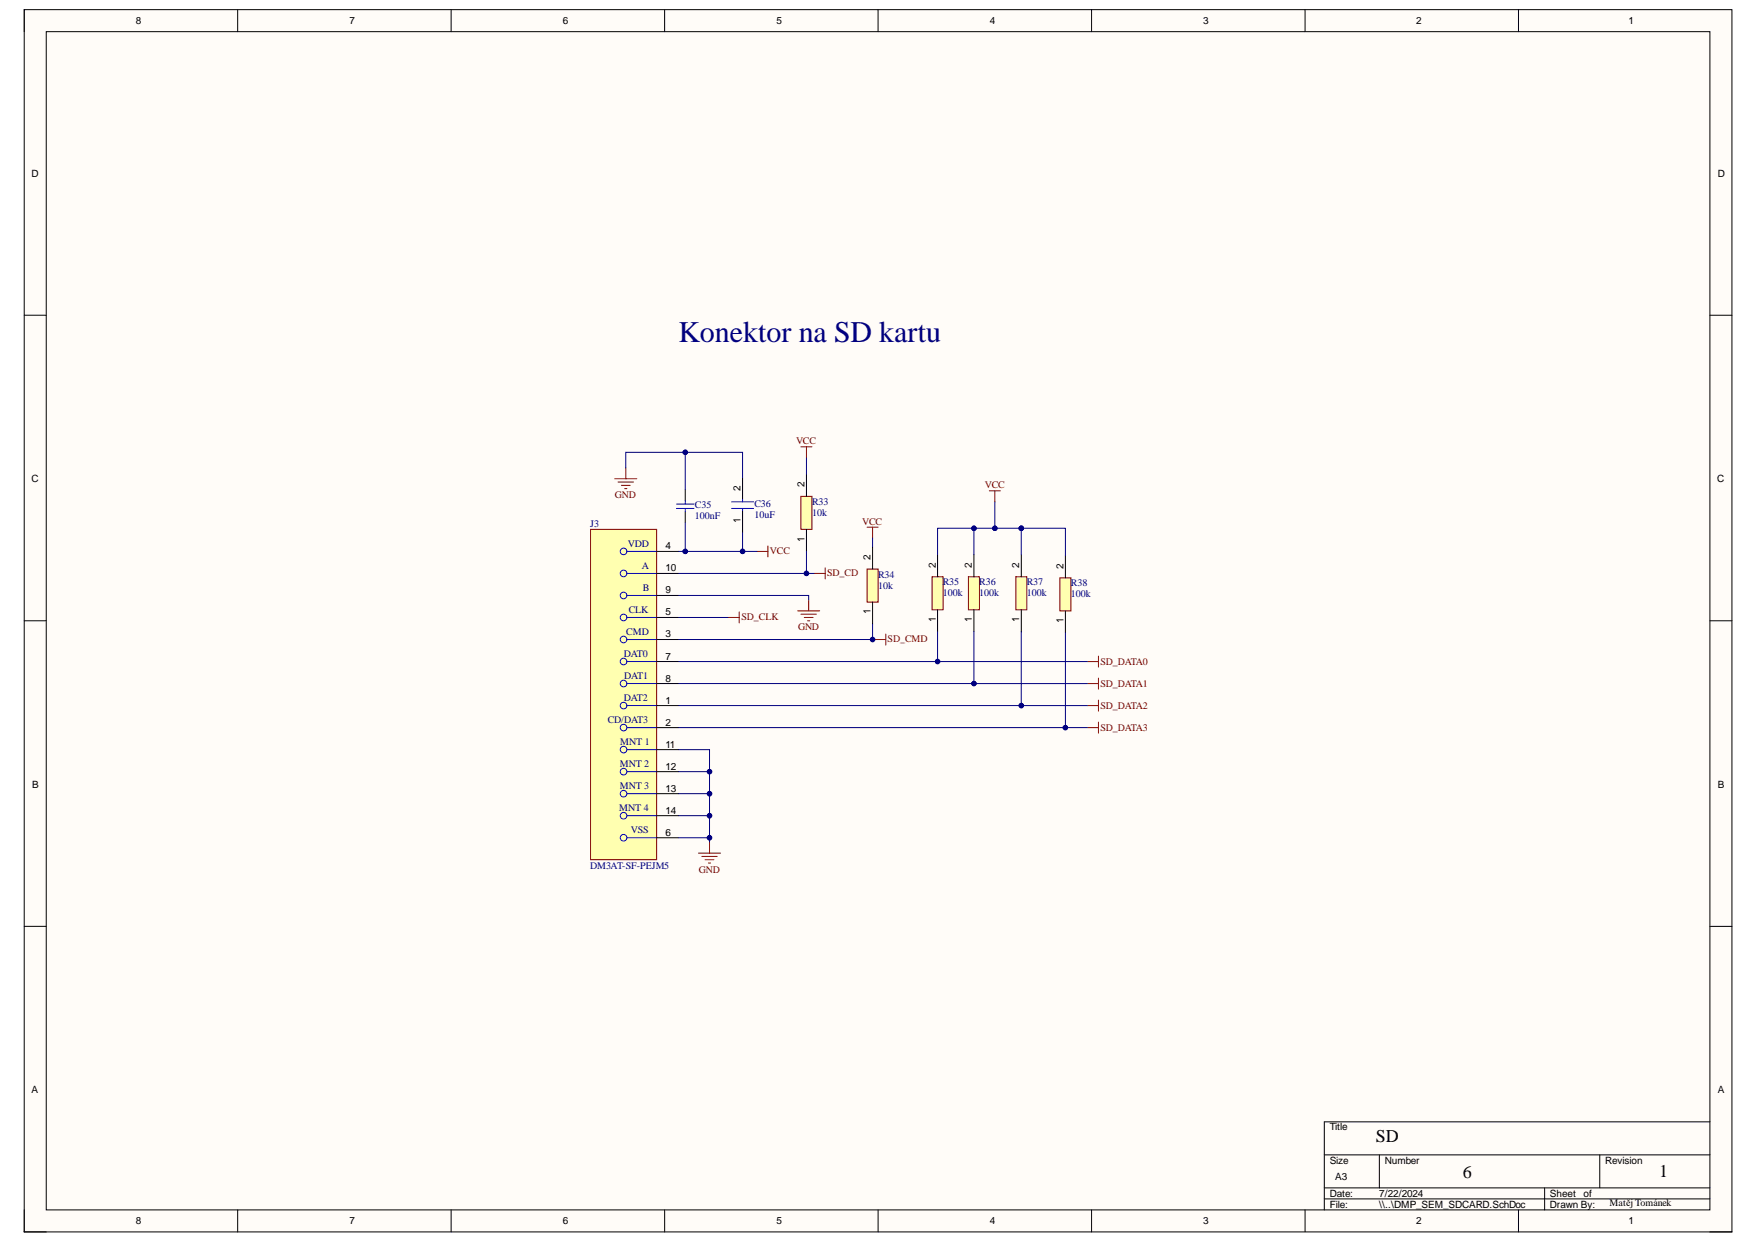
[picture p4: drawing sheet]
<svg xmlns="http://www.w3.org/2000/svg" width="297mm" height="210mm" viewBox="0 0 297 210" stroke-linecap="round" stroke-linejoin="round" font-family="sans-serif">
<path d="M4.1 1.6h288.5v206.4h-288.5z" fill-rule="evenodd" fill="#fffcf8"/>
<path d="M4.1 1.6h288.5v206.4h-288.5z" fill="none" stroke="#000" stroke-width=".17"/>
<path d="M7.8 5.3h281.1v199h-281.1z" fill-rule="evenodd" fill="#fffcf8"/>
<g fill="none" stroke="#000" stroke-width=".17">
<path d="M4.1 1.6v3.7M7.8 5.3h281.1v199h-281.1zM40.2 1.6v3.7M76.2 1.6v3.7M112.3 1.6v3.7M148.4 1.6v3.7M184.4 1.6v3.7M220.5 1.6v3.7M256.6 1.6v3.7M4.1 53.2h3.7M288.9 53.2h3.7M4.1 104.8h3.7"/>
<path d="M288.9 104.8h3.7M4.1 156.4h3.7M288.9 156.4h3.7M223.8 195h65.1M233.1 195v5.6M270.3 195v5.6M288.9 189.4h-65.1v14.9M4.1 204.3v3.7h3.7M40.2 204.3v3.7M76.2 204.3v3.7M112.3 204.3v3.7M148.4 204.3v3.7"/>
<path d="M184.4 204.3v3.7M220.5 204.3v3.7M223.8 200.6h65.1M223.8 202.5h65.1M256.6 204.3v3.7M261 200.6v3.7M288.9 208h3.7"/>
</g>
<path d="M99.8 89.4h11.1v55.8h-11.1z" fill-rule="evenodd" fill="#ffffb0"/>
<path d="M99.8 89.4h11.1v55.8h-11.1z" fill="none" stroke="#800000" stroke-width=".17"/>
<g fill="none" stroke="#00f" stroke-width=".17">
<path d="M105.9 93.1h5M105.9 96.8h5M105.9 119.1h5M105.9 108h5M105.9 104.3h5M105.9 111.7h5M105.9 115.4h5M105.9 100.6h5M105.9 122.9h5M105.9 126.6h5M105.9 130.3h5M105.9 134h5"/>
<path d="M105.9 137.7h5M105.9 141.5h5"/>
<circle cx="105.4" cy="93.1" r=".56"/>
<circle cx="105.4" cy="96.8" r=".56"/>
<circle cx="105.4" cy="100.6" r=".56"/>
<circle cx="105.4" cy="111.7" r=".56"/>
<circle cx="105.4" cy="104.3" r=".56"/>
<circle cx="105.4" cy="119.2" r=".56"/>
<circle cx="105.4" cy="108" r=".56"/>
<circle cx="105.4" cy="115.4" r=".56"/>
<circle cx="105.4" cy="126.6" r=".56"/>
<circle cx="105.4" cy="122.9" r=".56"/>
<circle cx="105.4" cy="137.7" r=".56"/>
<circle cx="105.4" cy="134" r=".56"/>
<circle cx="105.4" cy="130.3" r=".56"/>
<circle cx="105.4" cy="141.5" r=".56"/>
</g>
<g fill="none" stroke="#000" stroke-width=".17">
<path d="M110.9 93.1h3.8M110.9 96.8h3.8M110.9 119.1h3.8M110.9 108h3.8M110.9 104.3h3.8M110.9 111.7h3.8M110.9 115.4h3.8M110.9 100.6h3.8M110.9 122.9h3.8M110.9 126.6h3.8M110.9 130.3h3.8M110.9 134h3.8"/>
<path d="M110.9 137.7h3.8M110.9 141.5h3.8"/>
</g>
<path d="M146.5 96.1h1.9v5.6h-1.9z" fill-rule="evenodd" fill="#ffffb0"/>
<path d="M146.5 96.1h1.9v5.6h-1.9z" fill="none" stroke="#800000" stroke-width=".17"/>
<path d="M147.4 92.4v3.7M147.4 101.7v3.7" fill="none" stroke="#000" stroke-width=".17"/>
<path d="M135.3 83.8h1.9v5.6h-1.9z" fill-rule="evenodd" fill="#ffffb0"/>
<path d="M135.3 83.8h1.9v5.6h-1.9z" fill="none" stroke="#800000" stroke-width=".17"/>
<path d="M136.3 80.1v3.7M136.3 89.4v3.7" fill="none" stroke="#000" stroke-width=".17"/>
<path d="M157.5 97.4h1.8v5.6h-1.8z" fill-rule="evenodd" fill="#ffffb0"/>
<path d="M157.5 97.4h1.8v5.6h-1.8z" fill="none" stroke="#800000" stroke-width=".17"/>
<path d="M158.4 93.7v3.7M158.4 103v3.7" fill="none" stroke="#000" stroke-width=".17"/>
<path d="M163.6 97.4h1.9v5.6h-1.9z" fill-rule="evenodd" fill="#ffffb0"/>
<path d="M163.6 97.4h1.9v5.6h-1.9z" fill="none" stroke="#800000" stroke-width=".17"/>
<path d="M164.6 93.7v3.7M164.6 103v3.7" fill="none" stroke="#000" stroke-width=".17"/>
<path d="M171.6 97.4h1.9v5.6h-1.9z" fill-rule="evenodd" fill="#ffffb0"/>
<path d="M171.6 97.4h1.9v5.6h-1.9z" fill="none" stroke="#800000" stroke-width=".17"/>
<path d="M172.6 93.7v3.7M172.6 103v3.7" fill="none" stroke="#000" stroke-width=".17"/>
<path d="M179.1 97.6h1.8v5.6h-1.8z" fill-rule="evenodd" fill="#ffffb0"/>
<g fill="none" stroke="#800000" stroke-width=".17">
<path d="M105.7 79v1.8M135.3 75.5h1.9M136.3 75.5v1.8M103.9 80.8h3.7M104.4 81.4h2.6M105 82h1.5M105.5 82.5h.4M127.9 93.1h1.8M129.7 92.2v1.8M137.6 96.8h1.8M139.4 95.9v1.9M146.5 89h1.9"/>
<path d="M147.4 89v1.9M167.2 82.9h1.8M168.1 82.9v1.8M179.1 97.6h1.8v5.6h-1.8zM123 104.3h1.9M124.9 103.3v1.9M134.8 103.2h3.7M135.3 103.7h2.6M135.9 104.3h1.5M136.4 104.8h.4M136.6 101.3v1.9M147.8 108h1.9"/>
<path d="M149.7 107.1v1.8M183.7 119.2h1.9M183.7 115.4h1.9M183.7 111.7h1.9M185.6 110.8v1.8M185.6 114.5v1.9M185.6 118.2v1.9M183.7 122.9h1.9M185.6 121.9v1.9M118 144.1h3.7M118.6 144.6h2.6M119.1 145.2h1.5"/>
<path d="M119.7 145.7h.4M119.9 142.2v1.9"/>
</g>
<path d="M115.8 82.7v1.9M115.8 86.4v1.9M125.5 80.7v3.7M125.5 86.2v3.8M180 93.9v3.7M180 103.2v3.7" fill="none" stroke="#000" stroke-width=".17"/>
<path d="M114.3 85.9h3M114.3 85.1h3M115.8 84.6v.5M115.8 85.9v.5M123.6 85.9h3.7M123.6 84.7h3.7M125.5 84.4v.3M125.5 85.9v.3" fill="none" stroke="#00f" stroke-width=".17"/>
<path d="M115.8 88.3v4.8" fill="none" stroke="#000080" stroke-width=".17"/>
<circle cx="115.8" cy="93.1" r=".37" fill="#000080"/>
<g fill="none" stroke="#000080" stroke-width=".17">
<path d="M115.8 76.4v6.3"/>
<circle cx="115.8" cy="93.1" r=".37"/>
</g>
<circle cx="115.8" cy="76.4" r=".37" fill="#000080"/>
<g fill="none" stroke="#000080" stroke-width=".17">
<path d="M125.5 90v3.1"/>
<circle cx="115.8" cy="76.4" r=".37"/>
</g>
<circle cx="125.5" cy="93.1" r=".37" fill="#000080"/>
<g fill="none" stroke="#000080" stroke-width=".17">
<path d="M136.3 77.3v2.8M114.7 126.6h5.2v3.7"/>
<circle cx="125.5" cy="93.1" r=".37"/>
</g>
<circle cx="119.9" cy="130.3" r=".37" fill="#000080"/>
<g fill="none" stroke="#000080" stroke-width=".17">
<path d="M119.9 137.7v3.8"/>
<circle cx="119.9" cy="130.3" r=".37"/>
</g>
<circle cx="119.9" cy="141.5" r=".37" fill="#000080"/>
<circle cx="119.9" cy="141.5" r=".37" fill="none" stroke="#000080" stroke-width=".17"/>
<circle cx="119.9" cy="137.7" r=".37" fill="#000080"/>
<g fill="none" stroke="#000080" stroke-width=".17">
<path d="M114.7 100.6h21.9v.7M114.7 104.3h8.3M114.7 141.5h5.2v.7"/>
<circle cx="119.9" cy="137.7" r=".37"/>
</g>
<circle cx="119.9" cy="141.5" r=".37" fill="#000080"/>
<g fill="none" stroke="#000080" stroke-width=".17">
<path d="M114.7 134h5.2v3.7h-5.2"/>
<circle cx="119.9" cy="141.5" r=".37"/>
</g>
<circle cx="119.9" cy="137.7" r=".37" fill="#000080"/>
<circle cx="119.9" cy="137.7" r=".37" fill="none" stroke="#000080" stroke-width=".17"/>
<circle cx="119.9" cy="134" r=".37" fill="#000080"/>
<g fill="none" stroke="#000080" stroke-width=".17">
<path d="M114.7 130.3h5.2v3.7"/>
<circle cx="119.9" cy="134" r=".37"/>
</g>
<circle cx="119.9" cy="130.3" r=".37" fill="#000080"/>
<circle cx="119.9" cy="130.3" r=".37" fill="none" stroke="#000080" stroke-width=".17"/>
<circle cx="119.9" cy="134" r=".37" fill="#000080"/>
<g fill="none" stroke="#000080" stroke-width=".17">
<path d="M147.4 90.9v1.5M172.6 106.7v12.4h-57.9"/>
<circle cx="119.9" cy="134" r=".37"/>
</g>
<circle cx="172.6" cy="119.1" r=".37" fill="#000080"/>
<g fill="none" stroke="#000080" stroke-width=".17">
<path d="M180 106.9v16h-65.3"/>
<circle cx="172.6" cy="119.1" r=".37"/>
</g>
<circle cx="180" cy="122.9" r=".37" fill="#000080"/>
<g fill="none" stroke="#000080" stroke-width=".17">
<path d="M164.6 89.2v4.5"/>
<circle cx="180" cy="122.9" r=".37"/>
</g>
<circle cx="164.6" cy="89.2" r=".37" fill="#000080"/>
<g fill="none" stroke="#000080" stroke-width=".17">
<path d="M172.6 89.2h7.4v4.7"/>
<circle cx="164.6" cy="89.2" r=".37"/>
</g>
<circle cx="172.6" cy="89.2" r=".37" fill="#000080"/>
<g fill="none" stroke="#000080" stroke-width=".17">
<path d="M114.7 115.4h49.9"/>
<circle cx="172.6" cy="89.2" r=".37"/>
</g>
<circle cx="164.6" cy="115.4" r=".37" fill="#000080"/>
<g fill="none" stroke="#000080" stroke-width=".17">
<path d="M164.6 106.7v8.7h19.1"/>
<circle cx="164.6" cy="115.4" r=".37"/>
</g>
<circle cx="164.6" cy="115.4" r=".37" fill="#000080"/>
<g fill="none" stroke="#000080" stroke-width=".17">
<path d="M172.6 119.2h11.1"/>
<circle cx="164.6" cy="115.4" r=".37"/>
</g>
<circle cx="172.6" cy="119.1" r=".37" fill="#000080"/>
<g fill="none" stroke="#000080" stroke-width=".17">
<path d="M180 122.9h3.7"/>
<circle cx="172.6" cy="119.1" r=".37"/>
</g>
<circle cx="180" cy="122.9" r=".37" fill="#000080"/>
<g fill="none" stroke="#000080" stroke-width=".17">
<path d="M168.1 84.7v4.5"/>
<circle cx="180" cy="122.9" r=".37"/>
</g>
<circle cx="168.1" cy="89.2" r=".37" fill="#000080"/>
<g fill="none" stroke="#000080" stroke-width=".17">
<path d="M172.6 89.2v4.5"/>
<circle cx="168.1" cy="89.2" r=".37"/>
</g>
<circle cx="172.6" cy="89.2" r=".37" fill="#000080"/>
<g fill="none" stroke="#000080" stroke-width=".17">
<path d="M147.4 105.4v2.6"/>
<circle cx="172.6" cy="89.2" r=".37"/>
</g>
<circle cx="147.4" cy="108" r=".37" fill="#000080"/>
<g fill="none" stroke="#000080" stroke-width=".17">
<path d="M158.4 106.7v5"/>
<circle cx="147.4" cy="108" r=".37"/>
</g>
<circle cx="158.4" cy="111.7" r=".37" fill="#000080"/>
<g fill="none" stroke="#000080" stroke-width=".17">
<path d="M114.7 111.7h69"/>
<circle cx="158.4" cy="111.7" r=".37"/>
</g>
<circle cx="158.4" cy="111.7" r=".37" fill="#000080"/>
<g fill="none" stroke="#000080" stroke-width=".17">
<path d="M114.7 108h33.1"/>
<circle cx="158.4" cy="111.7" r=".37"/>
</g>
<circle cx="147.4" cy="108" r=".37" fill="#000080"/>
<g fill="none" stroke="#000080" stroke-width=".17">
<path d="M114.7 93.1h13.2"/>
<circle cx="147.4" cy="108" r=".37"/>
</g>
<circle cx="115.8" cy="93.1" r=".37" fill="#000080"/>
<circle cx="115.8" cy="93.1" r=".37" fill="none" stroke="#000080" stroke-width=".17"/>
<circle cx="125.5" cy="93.1" r=".37" fill="#000080"/>
<g fill="none" stroke="#000080" stroke-width=".17">
<path d="M172.6 89.2h-14.2v4.5"/>
<circle cx="125.5" cy="93.1" r=".37"/>
</g>
<circle cx="172.6" cy="89.2" r=".37" fill="#000080"/>
<circle cx="172.6" cy="89.2" r=".37" fill="none" stroke="#000080" stroke-width=".17"/>
<circle cx="168.1" cy="89.2" r=".37" fill="#000080"/>
<circle cx="168.1" cy="89.2" r=".37" fill="none" stroke="#000080" stroke-width=".17"/>
<circle cx="164.6" cy="89.2" r=".37" fill="#000080"/>
<g fill="none" stroke="#000080" stroke-width=".17">
<path d="M105.7 79v-2.6h19.8v4.3"/>
<circle cx="164.6" cy="89.2" r=".37"/>
</g>
<circle cx="115.8" cy="76.4" r=".37" fill="#000080"/>
<g fill="none" stroke="#000080" stroke-width=".17">
<path d="M136.3 93.1v3.7"/>
<circle cx="115.8" cy="76.4" r=".37"/>
</g>
<circle cx="136.3" cy="96.8" r=".37" fill="#000080"/>
<g fill="none" stroke="#000080" stroke-width=".17">
<path d="M114.7 96.8h22.9"/>
<circle cx="136.3" cy="96.8" r=".37"/>
</g>
<circle cx="136.3" cy="96.8" r=".37" fill="#000080"/>
<circle cx="136.3" cy="96.8" r=".37" fill="none" stroke="#000080" stroke-width=".17"/>
<text font-size="5.1" fill="#000080" x="114.6" y="57.8">Konektor na SD kartu</text>
<g font-size="3">
<text x="232.4" y="192.8">SD</text>
<text x="247.2" y="199">6</text>
<text x="280.3" y="198.8">1</text>
</g>
<g font-size="1.7">
<text x="22.9" y="4.1">8</text>
<text x="59" y="4.1">7</text>
<text x="95.1" y="4.1">6</text>
<text x="131.2" y="4.1">5</text>
<text x="167.2" y="4.1">4</text>
<text x="203.3" y="4.1">3</text>
<text x="239.3" y="4.1">2</text>
<text x="275.2" y="4.1">1</text>
<text x="5.3" y="29.8">D</text>
<text x="290.2" y="29.8">D</text>
<text x="5.3" y="81.5">C</text>
<text x="125.1" y="82.9" transform="rotate(-90 125.1 82.9)">2</text>
<text x="135.9" y="82.3" transform="rotate(-90 135.9 82.3)">2</text>
<text x="290.1" y="81.5">C</text>
<text x="125.1" y="88.3" transform="rotate(-90 125.1 88.3)">1</text>
<text x="112.4" y="92.8">4</text>
<text x="135.9" y="91.5" transform="rotate(-90 135.9 91.5)">1</text>
<text x="147.1" y="94.6" transform="rotate(-90 147.1 94.6)">2</text>
<text x="158.1" y="95.9" transform="rotate(-90 158.1 95.9)">2</text>
<text x="164.2" y="95.9" transform="rotate(-90 164.2 95.9)">2</text>
<text x="172.2" y="95.9" transform="rotate(-90 172.2 95.9)">2</text>
<text x="112.4" y="100.2">9</text>
<text x="112.4" y="96.5">10</text>
<text x="179.7" y="96.1" transform="rotate(-90 179.7 96.1)">2</text>
<text x="112.4" y="107.7">3</text>
<text x="112.4" y="103.9">5</text>
<text x="147.1" y="103.8" transform="rotate(-90 147.1 103.8)">1</text>
<text x="158.1" y="105.1" transform="rotate(-90 158.1 105.1)">1</text>
<text x="164.2" y="105.1" transform="rotate(-90 164.2 105.1)">1</text>
<text x="172.2" y="105.1" transform="rotate(-90 172.2 105.1)">1</text>
<text x="179.7" y="105.3" transform="rotate(-90 179.7 105.3)">1</text>
<text x="112.4" y="111.4">7</text>
<text x="112.4" y="118.8">1</text>
<text x="112.4" y="115.1">8</text>
<text x="112.4" y="122.5">2</text>
<text x="112.4" y="126.2">11</text>
<text x="112.4" y="130">12</text>
<text x="5.4" y="133.1">B</text>
<text x="112.4" y="133.7">13</text>
<text x="112.4" y="137.4">14</text>
<text x="290.2" y="133.1">B</text>
<text x="112.4" y="141.1">6</text>
<text x="5.3" y="184.6">A</text>
<text x="290.2" y="184.6">A</text>
<text x="224.7" y="190.9">Title</text>
<text x="224.7" y="196.5">Size</text>
<text x="234" y="196.5">Number</text>
<text x="271.2" y="196.5">Revision</text>
<text x="224.7" y="202.1">Date:</text>
<text x="224.7" y="204">File:</text>
<text x="225.6" y="199.3">A3</text>
<text x="233" y="202.1">7/22/2024</text>
<text x="233" y="204">\\..\DMP_SEM_SDCARD.SchDoc</text>
<text x="261.9" y="202.1">Sheet</text>
<text x="261.9" y="204">Drawn By:</text>
<text x="267.5" y="202.1">of</text>
<text x="272" y="203.7">MatějTománek</text>
<text x="22.9" y="206.8">8</text>
<text x="59" y="206.8">7</text>
<text x="95.1" y="206.8">6</text>
<text x="131.2" y="206.8">5</text>
<text x="167.2" y="206.8">4</text>
<text x="203.3" y="206.8">3</text>
<text x="239.3" y="206.8">2</text>
<text x="275.2" y="206.8">1</text>
</g>
<g font-size="1.7" fill="#800000">
<text x="134.5" y="75">VCC</text>
<text x="166.4" y="82.5">VCC</text>
<text x="103.9" y="84.2">GND</text>
<text x="145.7" y="88.6">VCC</text>
<text x="130.1" y="93.6">VCC</text>
<text x="139.7" y="97.3">SD_CD</text>
<text x="125.3" y="104.8">SD_CLK</text>
<text x="134.8" y="106.5">GND</text>
<text x="150" y="108.5">SD_CMD</text>
<text x="185.9" y="112.2">SD_DATA0</text>
<text x="185.9" y="119.6">SD_DATA2</text>
<text x="185.9" y="115.9">SD_DATA1</text>
<text x="185.9" y="123.4">SD_DATA3</text>
<text x="118.1" y="147.4">GND</text>
</g>
<g font-size="1.7" fill="#000080">
<text x="99.7" y="89">J3</text>
<text x="117.4" y="85.9">C35</text>
<text x="117.4" y="87.7">100nF</text>
<text x="127.5" y="85.7">C36</text>
<text x="127.5" y="87.5">10uF</text>
<text x="137.2" y="85.3">R33</text>
<text x="137.2" y="87.1">10k</text>
<text x="106.1" y="92.4">VDD</text>
<text x="108.4" y="96.1">A</text>
<text x="108.6" y="99.8">B</text>
<text x="148.4" y="97.6">R34</text>
<text x="148.4" y="99.5">10k</text>
<text x="159.3" y="98.9">R35</text>
<text x="159.3" y="100.7">100k</text>
<text x="165.5" y="98.9">R36</text>
<text x="165.5" y="100.7">100k</text>
<text x="173.5" y="98.9">R37</text>
<text x="173.5" y="100.7">100k</text>
<text x="180.9" y="99">R38</text>
<text x="180.9" y="100.9">100k</text>
<text x="105.8" y="107.2">CMD</text>
<text x="106.2" y="103.5">CLK</text>
<text x="105.4" y="110.9">DAT0</text>
<text x="105.4" y="118.4">DAT2</text>
<text x="105.5" y="114.7">DAT1</text>
<text x="102.7" y="122.1">CD/DAT3</text>
<text x="104.8" y="125.8">MNT 1</text>
<text x="104.7" y="129.5">MNT 2</text>
<text x="104.6" y="137">MNT 4</text>
<text x="104.7" y="133.3">MNT 3</text>
<text x="106.6" y="140.7">VSS</text>
<text x="99.7" y="146.7">DM3AT-SF-PEJM5</text>
</g>
</svg>
